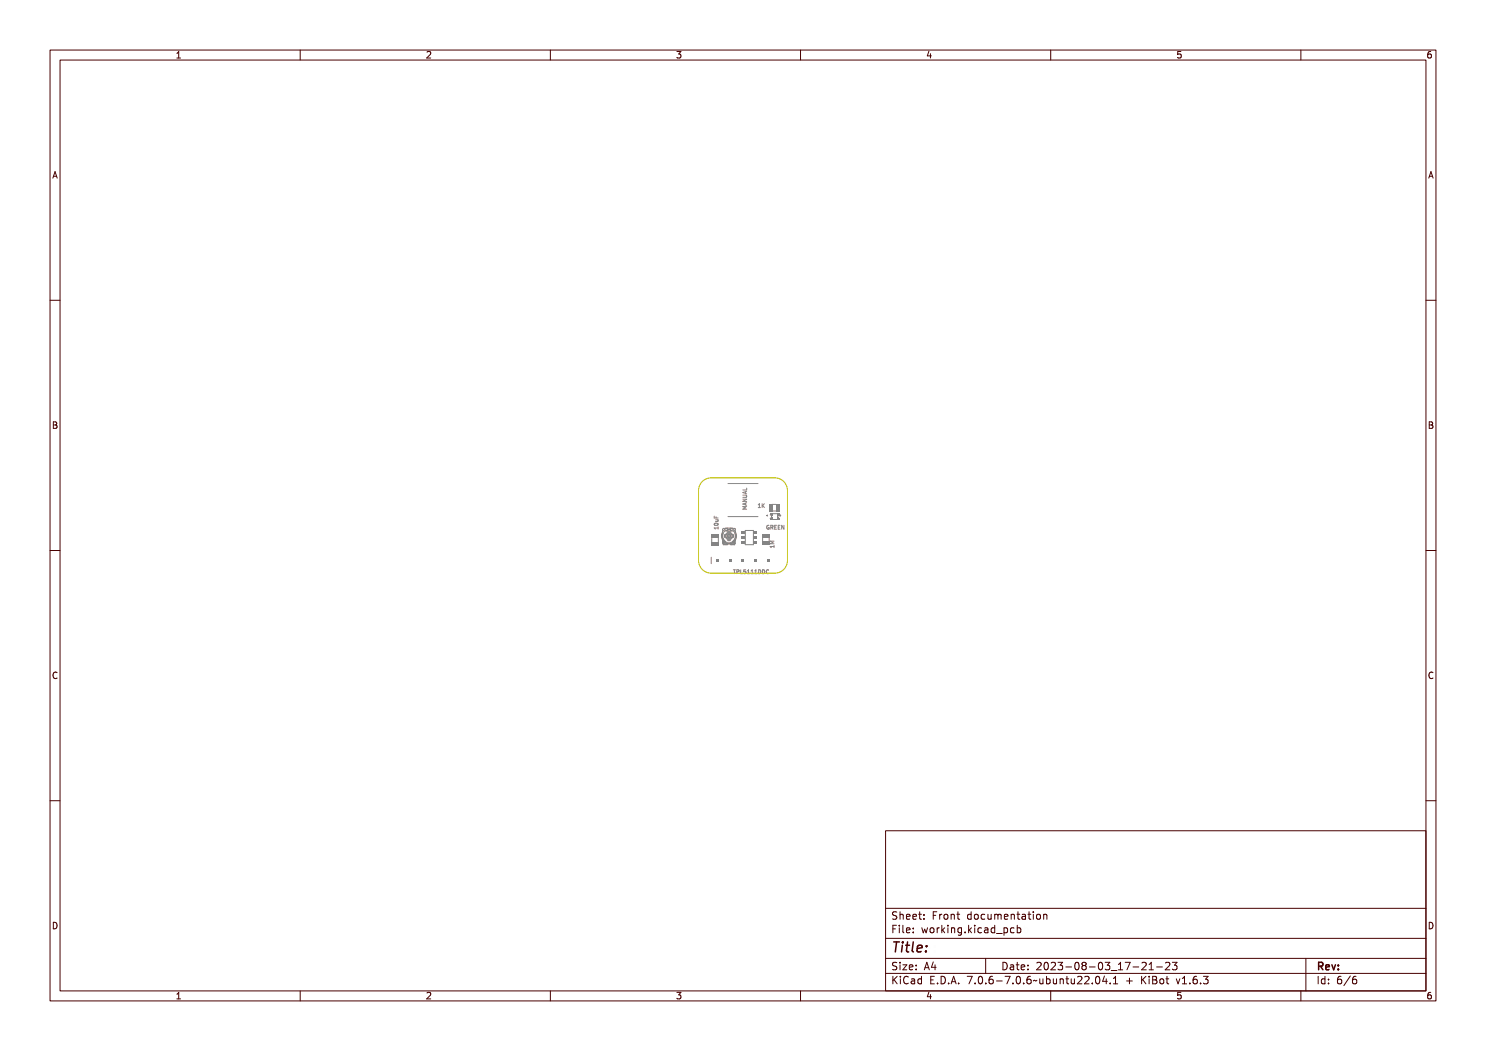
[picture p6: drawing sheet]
<svg xmlns="http://www.w3.org/2000/svg" width="297mm" height="210mm" viewBox="0 0 297 210" stroke-linecap="round" stroke-linejoin="round" font-family="sans-serif">
<g fill="none" stroke="#848484" stroke-width=".2">
<path d="M148.5 99.5h.5a.25 .25 0 0 1 .3 .3 .25 .25 0 0 1-.3 .2h-.5v-.1h.6l.1-.2-.7-.1zM148.5 99.1l.8-.2-.2 .1v.3l.2 .1-.8-.2zM148.5 98.6h.7l.1-.3v.4zM148.6 99.1l.4-.1v.3zM149.2 97.5v.4M142.2 111.4v1.2M142.8 105.5h.7l.1-.2v.5l-.1-.2h-.6l-.1 .2zM142.8 103.5l.1 .3h.2l.1-.3v.3h.4v.1h-.8zM142.9 104.8l.4-.1 .2 .2a.37 .37 0 0 1-.3 .3 .37 .37 0 0 1-.4-.3zM142.9 104.9a.34 .34 0 0 1 .6 .1 .34 .34 0 0 1-.6-.1zM143 104.1h.6l-.1 .1a.18 .18 0 0 1 .1 .2 .18 .18 0 0 1-.3 .1h-.3l.5-.1-.1-.2zM146.5 113.9h.6l-.3 .1v.7h-.1v-.7z"/>
<path d="M147.2 113.9h.2a.25 .25 0 0 1 .3 .3 .25 .25 0 0 1-.4 .2l-.1 .3zM147.3 114h.2v.2l-.2 .1zM147.8 113.9l.1 .7 .4 .1h-.5zM148.4 113.9h.4l-.3 .1v.2a.25 .25 0 0 1 .4 .1 .25 .25 0 0 1-.2 .3 .25 .25 0 0 1-.3-.1 .2 .2 0 0 0 .3 .1 .2 .2 0 0 0 0-.3 .2 .2 0 0 0-.3 0zM148.5 101.4h.8l-.7 .1 .4 .1-.4 .2 .7 .1h-.8v-.1l.4-.2-.4-.1zM148.5 101l.8-.3-.2 .2v.3l.2 .1-.8-.2zM148.5 100.2h.8v.1l-.7 .2 .7 .1h-.8v-.1l.6-.2zM148.6 101l.4-.1v.2zM149.1 113.9h.3v.7l.1 .1h-.4l.2-.1v-.6zM149.7 113.9h.3v.7l.1 .1h-.4l.2-.1v-.6zM150.3 113.9h.3v.7l.2 .1h-.5l.2-.1v-.6zM150.9 113.9a.39 .39 0 0 1 .5 .4 .39 .39 0 0 1-.5 .4z"/>
<path d="M151 114a.3 .3 0 0 1 .3 .3 .3 .3 0 0 1-.3 .3zM151.5 113.9a.39 .39 0 0 1 .5 .4 .39 .39 0 0 1-.5 .4zM151.6 114a.3 .3 0 0 1 .3 .3 .3 .3 0 0 1-.3 .3zM152.2 114l.3-.1 .1 .1a.26 .26 0 0 0-.3 .3 .26 .26 0 0 0 .3 .2v.1a.38 .38 0 0 1-.5-.1 .38 .38 0 0 1 .1-.5zM153.2 105.1l.3-.1 .1 .2a.27 .27 0 0 0-.4 .2 .27 .27 0 0 0 .3 .3l-.1-.3h.2v.3a.37 .37 0 0 1-.5-.1 .37 .37 0 0 1 .1-.5zM153.2 103l.3-.1v.2zM153.3 103h.1zM153.4 103v.1M153.4 102.9l-.2 .1 .2 .1M153.6 113.9a.34 .34 0 0 0-.5 .3 .34 .34 0 0 0 .5 .4M153.8 105h.2a.21 .21 0 0 1 .2 .2 .21 .21 0 0 1-.1 .2l.2 .4-.3-.3-.2 .3zM153.9 105.1h.2v.2l-.2 .1z"/>
<path d="M154.1 109.4h.1M154.4 105h.5l-.4 .1v.2h.4l-.4 .1v.3l.4 .1h-.5zM154.7 109v.4M155 105h.5l-.4 .1v.2h.4l-.4 .1v.3l.4 .1h-.5zM155.6 105h.2l.2 .6 .1-.6v.8h-.1l-.3-.7-.1 .7zM155.8 103l.1 .1M155.8 103h.1M155.8 102.9v.1M155.8 102.9h.1M155.8 103l.2 .1h-.1zM155.9 103.1h.1M156 103l-.1 .1"/>
<path d="M156 102.9h.1M156 102.9v.1M156 103h.1M156.2 105l.5 .7v-.7"/>
<circle cx="143.2" cy="105" r=".07"/>
</g>
<g fill="#848484">
<path d="M143.2 111.7h.5v.5h-.5z" fill-rule="evenodd"/>
<path d="M145.7 111.7h.5v.5h-.5z" fill-rule="evenodd"/>
<path d="M148.2 111.7h.6v.5h-.6z" fill-rule="evenodd"/>
<path d="M150.8 111.7h.5v.5h-.5z" fill-rule="evenodd"/>
<path d="M153.3 111.7h.5v.5h-.5z" fill-rule="evenodd"/>
</g>
<path d="M149 106h1.6v2.8h-1.6z" fill="none" stroke="#848484" stroke-width=".2"/>
<g fill="#848484">
<path d="M150.6 106.2h.7v.5h-.7z" fill-rule="evenodd"/>
<path d="M148.3 106.2h.6v.5h-.6z" fill-rule="evenodd"/>
<path d="M150.6 107.2h.7v.5h-.7z" fill-rule="evenodd"/>
<path d="M148.3 107.2h.6v.5h-.6z" fill-rule="evenodd"/>
<path d="M150.6 108.1h.7v.5h-.7z" fill-rule="evenodd"/>
<path d="M148.3 108.1h.6v.5h-.6z" fill-rule="evenodd"/>
</g>
<path d="M154.3 100.8h.8M154.4 102.1h.7" fill="none" stroke="#848484" stroke-width=".2"/>
<g fill="#848484">
<path d="M153.6 100.7h.8v1.5h-.8z" fill-rule="evenodd"/>
<path d="M155.1 100.7h.7v1.5h-.7z" fill-rule="evenodd"/>
</g>
<g fill="none" stroke="#848484" stroke-width=".2">
<path d="M145.5 96.6h6M144.6 108.7h.4v.1M144.6 107.7v.3h.2M144.7 108.7v.1M144.7 108.8h.3M144.9 106.9v.4M144.9 106.1h.5a.36 .36 0 0 1 .3-.2 .36 .36 0 0 1 .3 .2 .88 .88 0 0 1 1 1.1l-.7 1.3h-1.2v-.3a1.38 1.38 0 0 1-.2-2.1zM144.9 108.2h-.1v.2M145 108.4l-.4-.1v.3l.7 .1 .1-.2M145 108.2l-.1 .2h.2M145.1 105.6l.3-.1v.3h.6v-.3l.3 .1M145.1 106l.4-.1-.3 .2"/>
<path d="M145.2 106.9a.58 .58 0 0 1 .5-.4 .58 .58 0 0 1 .5 .4M145.2 106.9h-.4v.4h.4M145.2 106.9h.1M145.2 108.7v.1M145.2 108.7h.2M145.2 107.3h.1M145.4 108.7v.1h-.8v-.1M145.4 108.7h.6v.1h.8v-.1M145.4 105.6h-.8l-.2 .1v2.9l.2 .1M145.5 107.6v.4h.4v-.4M145.5 103.2h6M145.7 108.6h.1"/>
<path d="M145.9 106.6v-.4h-.4v.4M146 105.6h.8l.2 .1M146 108.7h.2M146.1 108.7v.1M146.2 106.1l-.2-.2 .3 .2M146.2 108.7v.1M146.2 106.9h.4v.4h-.4a.56 .56 0 0 1-.5 .4 .56 .56 0 0 1-.5-.4M146.2 106.9h.1M146.4 108.4h.2M146.4 108.2l.1 .2h-.2M146.4 108.7h.4M146.4 108.8h.3"/>
<path d="M146.4 108.7v.1M146.5 108.1h.1v.3M146.5 106.9v.4M146.6 108.4l.2-.1-.1 .4h-.6l-.1-.2M146.7 108.7v.1M146.8 107.7v.3h-.2M147 105.7h.1M147 105.7v2.9l-.2 .1M152.4 107.4v.8M153.7 107.4v.8"/>
<circle cx="145.7" cy="107.1" r="1.53"/>
<circle cx="145.7" cy="107.1" r=".4"/>
<circle cx="145.7" cy="107.1" r=".74"/>
<circle cx="145.7" cy="107.1" r=".2"/>
<circle cx="145.7" cy="107.1" r=".31"/>
</g>
<g fill="#848484">
<path d="M152.3 106.7h1.5v.8h-1.5z" fill-rule="evenodd"/>
<path d="M152.3 108.2h1.5v.7h-1.5z" fill-rule="evenodd"/>
</g>
<path d="M142.3 107.5v.8M143.6 107.5v.8" fill="none" stroke="#848484" stroke-width=".2"/>
<g fill="#848484">
<path d="M142.2 108.3h1.4v.7h-1.4z" fill-rule="evenodd"/>
<path d="M142.2 106.8h1.4v.8h-1.4z" fill-rule="evenodd"/>
</g>
<g fill="none" stroke="#848484" stroke-width=".2">
<path d="M153.9 102.9l.3 .3-.3 .4M154.3 103.8h1.1M154.4 102.7h1.4M155.8 102.9l-.3 .3 .3 .4"/>
<circle cx="155.7" cy="102.8" r=".1"/>
</g>
<g fill="#848484">
<path d="M155.8 102.6l.1 .3z" fill-rule="evenodd"/>
<path d="M153.9 102.6h.5v.3h-.5z" fill-rule="evenodd"/>
<path d="M155.4 102.6h.2v.3h-.2z" fill-rule="evenodd"/>
<path d="M155.4 102.9h.2v.2h-.2z" fill-rule="evenodd"/>
<path d="M154.1 102.9h.3v.2h-.3z" fill-rule="evenodd"/>
<path d="M155.4 103h.1v.4h-.1z" fill-rule="evenodd"/>
<path d="M154.2 103h.2v.4h-.2z" fill-rule="evenodd"/>
<path d="M155.4 103.4h.2v.1h-.2z" fill-rule="evenodd"/>
<path d="M154.1 103.4h.3v.1h-.3z" fill-rule="evenodd"/>
<path d="M155.4 103.5h.5v.4h-.5z" fill-rule="evenodd"/>
<path d="M153.9 103.5h.5v.4h-.5z" fill-rule="evenodd"/>
</g>
<path d="M140.2 96.4a2.54 2.54 0 0 1 2-.9h12.7a2.54 2.54 0 0 1 2.5 2.5v14a2.54 2.54 0 0 1-2.5 2.5h-12.7a2.54 2.54 0 0 1-2.6-2.5v-14l.1-.6z" fill="none" stroke="#c2c200" stroke-width=".2"/>
<g fill="none" stroke="#480000" stroke-width=".2">
<path d="M10 10h277v190h-277zM12 12h273v186h-273zM60 10v2M110 10v2M160 10v2M210 10v2M260 10v2M10 60h2M285 60h2M10 110h2M285 110h2M10 160h2"/>
<path d="M285 160h2M177 166h108v32h-108zM60 198v2M110 198v2M160 198v2M177 181.5h108M177 187.5h108M177 191.5h108M177 194.5h108M178.1 195.2h.2v.6l.6-.6h.3l-.6 .6 .6 .8h-.2l-.5-.7-.2 .2v.5h-.2zM178.2 185h.9v.2h-.7v.4h.6v.2h-.6v.7h-.2zM178.3 182.4l.5-.1h.2v.2a.31 .31 0 0 0-.5-.1 .31 .31 0 0 0 0 .5 .5 .5 0 0 1 .6 .6 .5 .5 0 0 1-.8 .2l-.1-.2a.34 .34 0 0 0 .4 .1 .34 .34 0 0 0 .1-.5 .47 .47 0 0 1-.5-.2 .47 .47 0 0 1 .1-.5z"/>
<path d="M178.3 192.5l.5-.1h.2v.2a.31 .31 0 0 0-.5-.1 .31 .31 0 0 0 0 .5 .5 .5 0 0 1 .6 .6 .5 .5 0 0 1-.8 .2l-.1-.2a.34 .34 0 0 0 .4 .1 .34 .34 0 0 0 .1-.5 .47 .47 0 0 1-.5-.2 .47 .47 0 0 1 .1-.5zM179.4 182.2h.2v.6a.35 .35 0 0 1 .4-.1 .35 .35 0 0 1 .2 .4v.6h-.2v-.8h-.4v.8h-.2zM179.5 185.4h.4v.9h.4v.2h-.9v-.2h.3v-.8h-.2zM179.5 192.8h.4v.9h.4v.1h-.9v-.1h.3v-.8h-.2zM179.5 195.6h.4v.9h.4v.1h-.9v-.1h.3v-.8h-.2zM179.7 184.9h.2v.3h-.2zM179.7 192.3h.2v.3h-.2zM179.7 195.1h.2v.3h-.2zM180.6 184.9h.4v1.3l.4 .1v.2l-.5-.2v-1.2h-.3zM180.6 192.8h.8l-.6 .9h.6v.1h-.8l.6-.9h-.6zM180.7 182.8l.1-.1a.49 .49 0 0 1 .5 0 .49 .49 0 0 1 .2 .5h-.8a.42 .42 0 0 0 .3 .4 .42 .42 0 0 0 .4-.1 .47 .47 0 0 1-.4 .3 .47 .47 0 0 1-.4-.3zM180.7 195.4a.4 .4 0 0 1 .4-.3 .4 .4 0 0 1 .4 .3 .56 .56 0 0 0-.8 .4 .56 .56 0 0 0 .5 .7l.3-.1a.43 .43 0 0 1-.5 .3 .43 .43 0 0 1-.4-.4v-.6z"/>
<path d="M180.8 182.9l.4-.1 .1 .3h-.6zM181.8 195.6l.3-.1a.43 .43 0 0 1 .5 .5v.6h-.1v-.1a.38 .38 0 0 1-.5 .2 .38 .38 0 0 1-.2-.5 .38 .38 0 0 1 .4-.2h.3a.35 .35 0 0 0-.3-.4 .35 .35 0 0 0-.4 .2zM181.9 182.8l.1-.1a.49 .49 0 0 1 .5 0 .49 .49 0 0 1 .2 .5h-.8a.42 .42 0 0 0 .3 .4 .42 .42 0 0 0 .5-.1 .47 .47 0 0 1-.5 .3 .47 .47 0 0 1-.4-.3zM181.9 185.5l.1-.1a.49 .49 0 0 1 .5 0 .49 .49 0 0 1 .2 .5h-.8a.42 .42 0 0 0 .3 .4 .42 .42 0 0 0 .5-.1 .47 .47 0 0 1-.5 .3 .47 .47 0 0 1-.4-.3zM181.9 192.9l.1-.1a.49 .49 0 0 1 .5 0 .49 .49 0 0 1 .2 .5h-.8a.42 .42 0 0 0 .3 .4 .42 .42 0 0 0 .5-.1 .47 .47 0 0 1-.5 .3 .47 .47 0 0 1-.4-.3zM182 196.2l.5-.1a.31 .31 0 0 1-.2 .4 .31 .31 0 0 1-.4-.1zM182 182.9l.4-.1 .1 .3h-.6zM182 185.6l.4-.1 .1 .3h-.6zM182 193l.4-.1 .1 .3h-.6zM183 195.7l.4-.2 .2 .2v-.6h.2v1.5h-.2v-.1a.42 .42 0 0 1-.5 .1 .42 .42 0 0 1-.2-.5zM183.2 195.8l.1-.1a.4 .4 0 0 1 .3 .4 .4 .4 0 0 1-.3 .4l-.2-.2zM183.2 182.3h.2v.4h.4v.1h-.4v.7l.4 .1v.1h-.4l-.1-.1-.1-.8h-.3v-.1h.3z"/>
<path d="M183.3 185.4h.2v.3h-.2zM183.3 186.2h.2v.3h-.2zM183.3 192.8h.2v.3h-.2zM183.3 193.6h.2v.2h-.2zM184.5 182.7h.2v.3h-.2zM184.5 183.5h.2v.2h-.2zM185.2 185.4h.2l.2 .8 .1-.5h.2l.2 .5 .1-.8h.2l-.2 1.1h-.2l-.2-.7-.2 .7h-.1zM185.4 195.2h.9v.2h-.7v.4h.6v.2h-.6v.5h.7v.1h-.9zM185.7 192.4h.2l.5 1.4h-.2l-.1-.3h-.5l-.1 .3h-.2zM185.8 192.6l.2 .7h-.4zM186.6 182.3h.9v.2h-.7v.4h.6v.2h-.6v.6h-.2zM186.8 185.6l.1-.1a.39 .39 0 0 1 .4 .4 .39 .39 0 0 1-.4 .4l-.1-.2z"/>
<path d="M186.9 196.4h.2v.2h-.2zM187.1 192.4h.2v.9h.2v.2h-.2v.3h-.2v-.3h-.6zM187.1 192.6v.7h-.4zM187.8 195.2a.76 .76 0 0 1 .9 .7 .76 .76 0 0 1-.9 .7zM188 195.4a.57 .57 0 0 1 .5 .5 .57 .57 0 0 1-.5 .6zM188 182.7h.2v.2v-.1a.29 .29 0 0 1 .3-.2 .29 .29 0 0 1 .3 .3 .37 .37 0 0 0-.5-.1 .37 .37 0 0 0-.1 .4v.5h-.2zM188 185.4h.2v.2v-.1a.29 .29 0 0 1 .3-.2 .29 .29 0 0 1 .3 .3 .37 .37 0 0 0-.5-.1 .37 .37 0 0 0-.1 .4v.6h-.2zM189.1 184.9h.1v.9l.5-.4h.2l-.4 .4 .5 .7h-.2l-.4-.6-.2 .1v.5h-.1zM189.2 182.9l.1-.1a.39 .39 0 0 1 .4 .4 .39 .39 0 0 1-.4 .4l-.1-.2zM189.3 196.4h.3v.2h-.3zM190.2 182.7h.2v.1a.35 .35 0 0 1 .4-.1 .35 .35 0 0 1 .3 .4v.6h-.2l-.1-.8h-.3l-.1 .8h-.2zM190.3 185.4h.4v.9h.4v.2h-.9v-.2h.4v-.8h-.3z"/>
<path d="M190.5 195.2h.3l.4 1.4h-.2l-.1-.3h-.5l-.1 .3h-.2zM190.6 184.9h.1v.3h-.1zM190.6 195.4l.2 .7h-.4zM191.4 185.4h.2v.1a.35 .35 0 0 1 .4-.1 .35 .35 0 0 1 .3 .4v.7h-.2l-.1-.9h-.3l-.1 .9h-.2zM191.7 182.3h.1v.4h.4v.1h-.4v.7l.4 .1v.1h-.4l-.1-.1v-.8h-.3v-.1h.3zM191.7 196.4h.3v.2h-.3zM192.7 185.5l.3-.2 .3 .2v-.1h.2v1a.53 .53 0 0 1-.8 .4v-.2a.36 .36 0 0 0 .4 .1 .36 .36 0 0 0 .2-.4l-.1 .1a.53 .53 0 0 1-.7-.3 .53 .53 0 0 1 .2-.6zM192.8 185.6l.1-.1a.39 .39 0 0 1 .4 .4 .39 .39 0 0 1-.4 .4l-.1-.2zM193.8 195.2h.9l-.5 1.4h-.2l.5-1.2h-.7zM193.9 182.8l.3-.2 .3 .2v-.6h.2v1.5h-.2v-.1a.42 .42 0 0 1-.6 .1 .42 .42 0 0 1-.1-.5zM194.1 182.8a.4 .4 0 0 1 .4 .4 .4 .4 0 0 1-.4 .4l-.2-.4zM194.1 186.2h.3v.3h-.3z"/>
<path d="M195.1 184.9h.2v.9l.4-.4h.3l-.5 .4 .5 .7h-.2l-.4-.6-.1 .1v.5h-.2zM195.2 182.9l.1-.1a.39 .39 0 0 1 .4 .4 .39 .39 0 0 1-.4 .4l-.1-.2zM195.3 196.4h.3v.2h-.3zM196.3 185.4h.5v.9h.3v.2h-.9v-.2h.4v-.8h-.3zM196.3 195.4a.57 .57 0 0 1 .7 0 .57 .57 0 0 1 .1 .8 .5 .5 0 0 1-.6 .5 .5 .5 0 0 1-.3-.8zM196.4 182.8a.39 .39 0 0 1 .4-.2 .39 .39 0 0 1 .3 .3 .4 .4 0 0 0-.6 0 .4 .4 0 0 0 0 .6 .4 .4 0 0 0 .6 0 .45 .45 0 0 1-.6 .3 .45 .45 0 0 1-.3-.6zM196.5 195.4a.61 .61 0 0 1 .4 1l-.1 .1a.61 .61 0 0 1-.4-1zM196.6 184.9h.2v.3h-.2zM197 191.5v3M197.4 182.7h.2v.8l.2 .1 .3-.2v-.7h.2v1h-.2v-.1a.35 .35 0 0 1-.4 .2 .35 .35 0 0 1-.3-.5zM197.6 185.5a.39 .39 0 0 1 .4-.2 .39 .39 0 0 1 .3 .3 .4 .4 0 0 0-.6 0 .4 .4 0 0 0 0 .6 .4 .4 0 0 0 .6 0 .45 .45 0 0 1-.6 .3 .45 .45 0 0 1-.3-.6zM197.7 196.4h.3v.2h-.3z"/>
<path d="M198.6 182.7l.5 .1 .3-.1 .2 1h-.2l-.1-.9-.2 .1v.8h-.1l-.2-.9-.1 .9h-.1zM198.7 185.4l.2-.1a.43 .43 0 0 1 .6 .5v.7h-.2v-.2a.38 .38 0 0 1-.5 .2 .38 .38 0 0 1-.2-.5 .38 .38 0 0 1 .5-.2h.2a.35 .35 0 0 0-.3-.4 .35 .35 0 0 0-.3 .2zM198.7 195.4a.38 .38 0 0 1 .4-.3 .38 .38 0 0 1 .3 .3 .43 .43 0 0 0-.5 0 .43 .43 0 0 0-.1 .5 .46 .46 0 0 1 .7 .1 .46 .46 0 0 1-.2 .6 .46 .46 0 0 1-.7-.2zM198.8 186l.5-.1a.31 .31 0 0 1-.1 .4 .31 .31 0 0 1-.4-.1zM199.9 185.5l.3-.2 .3 .2v-.6h.2v1.6h-.2v-.2a.42 .42 0 0 1-.5 .1 .42 .42 0 0 1-.2-.5zM199.9 182.8l.2-.1a.49 .49 0 0 1 .5 0 .49 .49 0 0 1 .1 .5h-.7a.42 .42 0 0 0 .2 .4 .42 .42 0 0 0 .5-.1 .47 .47 0 0 1-.4 .3 .47 .47 0 0 1-.5-.3zM200 196h.5v.2h-.5zM200 185.6l.1-.1a.39 .39 0 0 1 .4 .4 .39 .39 0 0 1-.4 .4l-.1-.2zM200.1 182.9l.3-.1 .2 .3h-.6zM200.1 192.4a.76 .76 0 0 1 1 .7 .76 .76 0 0 1-1 .7zM200.3 192.6a.57 .57 0 0 1 .6 .5 .57 .57 0 0 1-.6 .6zM200.9 186.8l1.2 .1z"/>
<path d="M201 195.2h.9l-.5 1.4h-.2l.5-1.2h-.7zM201.1 182.7h.1v.1a.35 .35 0 0 1 .5-.1 .35 .35 0 0 1 .2 .4v.6h-.2v-.8h-.4l-.1 .8h-.1zM201.4 192.8l.3-.1a.43 .43 0 0 1 .5 .5v.6h-.1v-.1a.38 .38 0 0 1-.5 .2 .38 .38 0 0 1-.2-.5 .38 .38 0 0 1 .4-.2h.3a.35 .35 0 0 0-.3-.4 .35 .35 0 0 0-.4 .2zM201.6 193.4l.5-.1a.31 .31 0 0 1-.2 .4 .31 .31 0 0 1-.4-.1zM202.2 185.4h.2v.1a.53 .53 0 0 1 .8 .3 .53 .53 0 0 1-.6 .7l-.2-.2v.6h-.2zM202.5 182.3h.2v.4h.4v.1h-.4v.7l.4 .1v.1h-.4l-.2-.1v-.8h-.3v-.1h.3zM202.5 185.6l.1-.1a.4 .4 0 0 1 .4 .4 .4 .4 0 0 1-.4 .4l-.2-.2zM202.5 196.4h.3v.2h-.3zM202.8 192.4h.2v.4h.4v.1h-.4v.7l.4 .1v.1h-.4l-.2-.1v-.8h-.3v-.1h.3zM203.5 182.7l.3-.1a.43 .43 0 0 1 .5 .5v.6h-.2v-.1a.38 .38 0 0 1-.5 .2 .38 .38 0 0 1-.2-.5 .38 .38 0 0 1 .5-.2h.2a.35 .35 0 0 0-.2-.4 .35 .35 0 0 0-.4 .2zM203.5 195.4a.57 .57 0 0 1 .8 0 .57 .57 0 0 1 0 .8 .5 .5 0 0 1-.6 .5 .5 .5 0 0 1-.3-.8zM203.6 185.5a.39 .39 0 0 1 .4-.2 .39 .39 0 0 1 .3 .3 .4 .4 0 0 0-.5 0 .4 .4 0 0 0 0 .6 .4 .4 0 0 0 .5 0 .45 .45 0 0 1-.6 .3 .45 .45 0 0 1-.2-.6z"/>
<path d="M203.7 183.3l.4-.1a.31 .31 0 0 1-.1 .4 .31 .31 0 0 1-.4-.1zM203.7 195.4a.61 .61 0 0 1 .4 1l-.1 .1a.61 .61 0 0 1-.3-1zM203.9 192.9l.1-.1a.49 .49 0 0 1 .5 0 .49 .49 0 0 1 .2 .5h-.8a.42 .42 0 0 0 .3 .4 .42 .42 0 0 0 .5-.1 .47 .47 0 0 1-.5 .3 .47 .47 0 0 1-.4-.3zM204 193l.4-.1 .1 .3h-.6zM204.7 184.9h.1v.6a.53 .53 0 0 1 .8 .3 .53 .53 0 0 1-.6 .7l-.2-.2v.2h-.1zM204.9 182.3h.2v.4h.4v.1h-.4v.7l.4 .1v.1h-.4l-.2-.1v-.8h-.3v-.1h.3zM204.9 185.6l.1-.1a.39 .39 0 0 1 .4 .4 .39 .39 0 0 1-.4 .4l-.1-.2zM204.9 196.4h.3v.2h-.3zM205.3 192.8h.2v.3h-.2zM205.3 193.6h.2v.2h-.2zM205.9 182.7h.5v.9h.3v.1h-.9v-.1h.4v-.8h-.3zM205.9 195.4a.38 .38 0 0 1 .4-.3 .38 .38 0 0 1 .3 .3 .43 .43 0 0 0-.5 0 .43 .43 0 0 0-.1 .5 .46 .46 0 0 1 .7 .1 .46 .46 0 0 1-.2 .6 .46 .46 0 0 1-.6-.2z"/>
<path d="M206.2 182.2h.2v.3h-.2zM207 196l1-.1a.49 .49 0 0 1-.8 .1l-.2 .2zM207.3 182.9l.1-.1a.39 .39 0 0 1 .4 .4 .39 .39 0 0 1-.4 .4l-.2-.2zM207.4 192.5a.53 .53 0 0 1 .8 .1 .53 .53 0 0 1-.3 .7l-.3 .4h.7v.1h-.9l.3-.5a.4 .4 0 0 0 .3-.4 .4 .4 0 0 0-.3-.4l-.3 .2zM208.3 182.7h.1v.1a.35 .35 0 0 1 .5-.1 .35 .35 0 0 1 .2 .4v.6h-.2v-.8h-.4l-.1 .8h-.1zM208.3 195.6h.1l.1 .8 .2 .1 .2-.2v-.7h.2v1h-.2v-.1a.35 .35 0 0 1-.4 .2 .35 .35 0 0 1-.2-.5zM208.7 192.6a.57 .57 0 0 1 .7 0 .57 .57 0 0 1 .1 .8 .5 .5 0 0 1-.6 .5 .5 .5 0 0 1-.3-.8zM208.9 192.6a.61 .61 0 0 1 .3 1l-.1 .1a.61 .61 0 0 1-.3-1zM209.5 195.1h.2v.6a.53 .53 0 0 1 .7 .3 .53 .53 0 0 1-.6 .7l-.1-.2v.1h-.2zM209.7 195.8l.1-.1a.4 .4 0 0 1 .4 .4 .4 .4 0 0 1-.4 .4l-.1-.2zM209.8 192.5a.53 .53 0 0 1 .8 .1 .53 .53 0 0 1-.3 .7l-.3 .4h.7v.1h-.9l.3-.5a.4 .4 0 0 0 .3-.4 .4 .4 0 0 0-.3-.4l-.3 .2zM210 198v2"/>
<path d="M210.7 195.6h.2v.8l.2 .1 .2-.2v-.7h.2v1h-.2v-.1a.35 .35 0 0 1-.4 .2 .35 .35 0 0 1-.2-.5zM211 192.4a.46 .46 0 0 1 .6 0 .46 .46 0 0 1 .1 .6l-.1 .1a.47 .47 0 0 1 .2 .7 .47 .47 0 0 1-.7 0l-.1-.2a.35 .35 0 0 0 .5 .1 .35 .35 0 0 0 0-.5h-.3v-.2a.29 .29 0 0 0 .4-.1 .29 .29 0 0 0-.1-.4 .29 .29 0 0 0-.4 .1h-.1zM211.9 195.6h.2v.1a.35 .35 0 0 1 .4-.1 .35 .35 0 0 1 .2 .4v.6h-.2v-.8h-.4v.8h-.2zM212.4 193.2h.5v.2h-.5zM213.3 195.2h.2v.4h.4v.1h-.4v.7l.4 .1v.1h-.4l-.2-.1v-.8h-.3v-.1h.3zM213.5 192.6a.57 .57 0 0 1 .7 0 .57 .57 0 0 1 .1 .8 .5 .5 0 0 1-.6 .5 .5 .5 0 0 1-.3-.8zM213.7 192.6a.61 .61 0 0 1 .3 1v.1a.61 .61 0 0 1-.4-1zM214.3 195.6h.2v.8l.2 .1 .2-.2v-.7h.2v1h-.2v-.1a.35 .35 0 0 1-.4 .2 .35 .35 0 0 1-.2-.5zM214.7 192.5a.41 .41 0 0 1 .7-.1 .41 .41 0 0 1-.2 .7 .42 .42 0 0 1 .2 .6 .42 .42 0 0 1-.7 0 .42 .42 0 0 1 .2-.6l-.3-.2zM215.5 195.3a.53 .53 0 0 1 .8 .1 .53 .53 0 0 1-.3 .7l-.3 .4h.6v.1h-.9l.4-.5a.4 .4 0 0 0 .3-.4 .4 .4 0 0 0-.3-.4l-.3 .2zM216 193.2h.5v.2h-.5zM216.7 195.3a.53 .53 0 0 1 .8 .1 .53 .53 0 0 1-.3 .7l-.3 .4h.6v.1h-.9l.4-.5a.4 .4 0 0 0 .3-.4 .4 .4 0 0 0-.3-.4l-.3 .2z"/>
<path d="M217.1 192.6a.57 .57 0 0 1 .7 0 .57 .57 0 0 1 .1 .8 .5 .5 0 0 1-.6 .5 .5 .5 0 0 1-.3-.8zM217.3 192.6a.61 .61 0 0 1 .3 1v.1a.61 .61 0 0 1-.4-1zM218.2 196.4h.2v.2h-.2zM218.2 192.4a.46 .46 0 0 1 .6 0 .46 .46 0 0 1 .1 .6l-.1 .1a.47 .47 0 0 1 .2 .7 .47 .47 0 0 1-.7 0l-.1-.2a.35 .35 0 0 0 .5 .1 .35 .35 0 0 0 0-.5h-.3v-.2a.29 .29 0 0 0 .4-.1 .29 .29 0 0 0-.1-.4 .29 .29 0 0 0-.4 .1h-.1zM219.2 195.4a.57 .57 0 0 1 .7 0 .57 .57 0 0 1 .1 .8 .5 .5 0 0 1-.7 .5 .5 .5 0 0 1-.3-.8zM219.2 194.2l1.3 .1zM219.4 195.4a.61 .61 0 0 1 .3 1l-.1 .1a.61 .61 0 0 1-.3-1zM220.7 192.5l.5-.1v1.3h.3v.1h-.8v-.1h.3v-1.1h-.3zM220.8 195.2h.2v.9h.2v.2h-.2v.3h-.2v-.3h-.6zM220.8 195.4v.7h-.4zM221.8 196.4h.2v.2h-.2zM221.8 192.4h.9l-.5 1.4h-.2l.5-1.2h-.7z"/>
<path d="M222.8 195.3l.5-.1v1.3h.3v.1h-.8v-.1h.3v-1.1h-.3zM223.2 193.2h.5v.2h-.5zM224.2 192.5a.53 .53 0 0 1 .8 .1 .53 .53 0 0 1-.3 .7l-.3 .4h.7v.1h-.9l.3-.5a.4 .4 0 0 0 .4-.4 .4 .4 0 0 0-.4-.4l-.3 .2zM225.4 195.5h.2v.4h.4v.2h-.4v.4h-.2v-.4h-.4v-.2h.4zM225.5 192.5l.5-.1v1.3h.3v.1h-.8v-.1h.3v-1.1h-.3zM226.8 193.2h.5v.2h-.5zM227.5 195.2h.2v.6l.6-.6h.2l-.6 .6 .6 .8h-.2l-.5-.7-.1 .2v.5h-.2zM227.8 192.5a.53 .53 0 0 1 .8 .1 .53 .53 0 0 1-.2 .7l-.4 .4h.7v.1h-.9l.3-.5a.4 .4 0 0 0 .4-.4 .4 .4 0 0 0-.4-.4l-.3 .2zM228.8 195.6h.4v.9h.4v.1h-.9v-.1h.4v-.8h-.3zM229.1 192.4a.46 .46 0 0 1 .6 0 .46 .46 0 0 1 0 .6l-.1 .1a.47 .47 0 0 1 .2 .7 .47 .47 0 0 1-.7 0l-.1-.2a.35 .35 0 0 0 .5 .1 .35 .35 0 0 0 0-.5h-.2v-.2a.29 .29 0 0 0 .4-.1 .29 .29 0 0 0-.2-.4 .29 .29 0 0 0-.3 .1h-.1zM229.1 195.1h.1v.3h-.1zM229.9 195.2h.4a.35 .35 0 0 1 .5 .2 .35 .35 0 0 1-.3 .5 .41 .41 0 0 1 .3 .5 .41 .41 0 0 1-.5 .2h-.4z"/>
<path d="M230.1 196h.2a.27 .27 0 0 1 .3 .2 .27 .27 0 0 1-.3 .3h-.2zM230.1 195.4h.2a.23 .23 0 0 1 .3 .2 .23 .23 0 0 1-.3 .2h-.2zM231.2 193.2h1.1M231.3 195.8l.1-.1a.39 .39 0 0 1 .4 .4 .39 .39 0 0 1-.4 .4l-.1-.2zM232.6 195.2h.1v.4h.4v.1h-.4l.1 .7 .3 .1v.1h-.3l-.2-.1v-.8h-.3v-.1h.3zM233 192.4l.5-.1 .3 .4-.9 1.1h.9M234.3 192.3h.9l-.5 .6 .5 .1v.6l-.2 .2-.7-.2M234.6 195.6h.2l.3 .9 .4-.9h.2l-.4 1h-.3zM236 195.3l.5-.1v1.3h.3v.1h-.8v-.1h.3v-1.1h-.3zM237.4 196.4h.3v.2h-.3zM238.4 195.4a.38 .38 0 0 1 .4-.3 .38 .38 0 0 1 .3 .3 .43 .43 0 0 0-.5 0 .43 .43 0 0 0-.1 .5 .46 .46 0 0 1 .7 .1 .46 .46 0 0 1-.2 .6 .46 .46 0 0 1-.7-.2zM239.8 196.4h.3v.2h-.3z"/>
<path d="M240.7 195.2a.46 .46 0 0 1 .6 0 .46 .46 0 0 1 .1 .6l-.1 .1a.47 .47 0 0 1 .2 .7 .47 .47 0 0 1-.7 0l-.1-.2a.35 .35 0 0 0 .5 .1 .35 .35 0 0 0 0-.5l-.3-.1v-.1a.29 .29 0 0 0 .4-.1 .29 .29 0 0 0-.1-.4 .29 .29 0 0 0-.4 .1h-.1zM260 198v2M261 191.5v6.5M263.2 195.2h.8v.2h-.3v1.1h.3v.1h-.8v-.1h.3v-1.1h-.3zM264.4 195.7l.3-.2 .3 .2v-.6h.2v1.5h-.2v-.1a.42 .42 0 0 1-.5 .1 .42 .42 0 0 1-.2-.5zM264.6 195.8l.1-.1a.4 .4 0 0 1 .3 .4 .4 .4 0 0 1-.3 .4l-.2-.2zM265.9 195.6h.2v.3h-.2zM265.9 196.4h.2v.2h-.2zM268.1 195.4a.38 .38 0 0 1 .3-.3 .38 .38 0 0 1 .4 .3 .43 .43 0 0 0-.5 0 .43 .43 0 0 0-.2 .5 .46 .46 0 0 1 .7 .1 .46 .46 0 0 1-.2 .6 .46 .46 0 0 1-.6-.2zM269.9 195.2h.2l-.8 1.6h-.2zM270.5 195.4a.38 .38 0 0 1 .4-.3 .38 .38 0 0 1 .3 .3 .43 .43 0 0 0-.5 0 .43 .43 0 0 0-.2 .5 .46 .46 0 0 1 .7 .1 .46 .46 0 0 1-.2 .6 .46 .46 0 0 1-.6-.2z"/>
<circle cx="187" cy="185.9" r=".53"/>
<circle cx="189.4" cy="183.2" r=".53"/>
<circle cx="195.4" cy="183.2" r=".53"/>
<circle cx="196.7" cy="195.9" r=".13"/>
<circle cx="199.1" cy="196.2" r=".32"/>
<circle cx="203.9" cy="195.9" r=".13"/>
<circle cx="206.3" cy="196.2" r=".32"/>
<circle cx="207.4" cy="183.2" r=".53"/>
<circle cx="209" cy="193.1" r=".13"/>
<circle cx="213.8" cy="193.1" r=".13"/>
<circle cx="215" cy="193.4" r=".29"/>
<circle cx="215" cy="192.8" r=".25"/>
<circle cx="217.4" cy="193.1" r=".13"/>
<circle cx="219.5" cy="195.9" r=".13"/>
<circle cx="231.5" cy="196.1" r=".53"/>
<circle cx="238.8" cy="196.2" r=".32"/>
<circle cx="268.5" cy="196.2" r=".32"/>
<circle cx="270.9" cy="196.2" r=".32"/>
</g>
<g fill="none" stroke="#480000" stroke-width=".3">
<path d="M178.1 188.4h1.4v.2h-.6v1.7h-.2v-1.7h-.6zM179.9 188.8h.7v1.3h.4v.2h-1.2v-.2h.5v-1.1h-.4zM180.3 188.3h.3v.3h-.3zM181.8 188.4h.2v.4h.6v.2h-.6v1l.6 .1v.2a.55 .55 0 0 1-.8-.5v-.8h-.4v-.2h.4zM183 188.3h.6l.1 1.6 .1 .2h.4v.2a.54 .54 0 0 1-.8-.5v-1.4h-.4zM184.8 189a.65 .65 0 0 1 .8-.1 .65 .65 0 0 1 .3 .7h-1.1a.56 .56 0 0 0 .4 .5 .56 .56 0 0 0 .6-.1v.2a.81 .81 0 0 1-1.1-.1 .81 .81 0 0 1 .1-1.1zM185 189.1l.4-.1 .2 .4h-.8zM186.7 188.9h.3v.4h-.3zM186.7 189.9h.3v.4h-.3zM263.1 192.4a.73 .73 0 0 1 .9 .2v.3l-.3 .3 .5 .6h-.2l-.3-.4-.2-.2h-.2v.6h-.2zM263.3 192.6h.2a.26 .26 0 0 1 .3 .2 .26 .26 0 0 1-.2 .3h-.3zM264.5 192.9l.1-.1a.49 .49 0 0 1 .5 0 .49 .49 0 0 1 .2 .5h-.8a.42 .42 0 0 0 .3 .4 .42 .42 0 0 0 .4-.1 .47 .47 0 0 1-.4 .3 .47 .47 0 0 1-.4-.3z"/>
<path d="M264.6 193l.3-.1 .2 .3h-.6zM265.5 192.8h.2l.3 .9 .3-.9h.2l-.4 1h-.2zM267.1 192.8h.2v.3h-.2zM267.1 193.6h.2v.2h-.2z"/>
</g>
<text font-size="2.7" fill="#480000" x="178" y="190.3">Title:</text>
<g font-size="2" fill="#480000">
<text x="178" y="183.7">Sheet: Front documentation</text>
<text x="178" y="186.5">File: working.kicad_pcb</text>
<text x="178" y="193.9">Size: A4</text>
<text x="178" y="196.6">KiCad E.D.A. 7.0.6-7.0.6~ubuntu22.04.1 + KiBot v1.6.3</text>
<text x="200" y="193.9">Date: 2023-08-03_17-21-23</text>
<text x="263" y="196.6">Id: 6/6</text>
<text x="263" y="193.9">Rev:</text>
</g>
<g font-size="1.7" fill="#480000">
<text x="35" y="11.7">1</text>
<text x="85" y="11.7">2</text>
<text x="135" y="11.7">3</text>
<text x="185" y="11.7">4</text>
<text x="235" y="11.7">5</text>
<text x="285" y="11.7">6</text>
<text x="10.5" y="35.7">A</text>
<text x="285.5" y="35.7">A</text>
<text x="10.5" y="85.6">B</text>
<text x="285.5" y="85.6">B</text>
<text x="10.5" y="135.7">C</text>
<text x="285.5" y="135.7">C</text>
<text x="10.5" y="185.6">D</text>
<text x="285.5" y="185.6">D</text>
<text x="35" y="199.7">1</text>
<text x="85" y="199.7">2</text>
<text x="135" y="199.7">3</text>
<text x="185" y="199.7">4</text>
<text x="235" y="199.7">5</text>
<text x="285" y="199.7">6</text>
</g>
<g font-size="1" fill="#848484">
<text x="149.3" y="102" transform="rotate(-90 149.3 102)">MANUAL</text>
<text x="151.7" y="101.5">1K</text>
<text x="143.6" y="105.9" transform="rotate(-90 143.6 105.9)">10uF</text>
<text x="153.1" y="105.8">GREEN</text>
<text x="154.7" y="109.2" transform="rotate(-90 154.7 109.2)">1M</text>
<text x="146.5" y="114.7">TPL5111DDC</text>
</g>
</svg>
